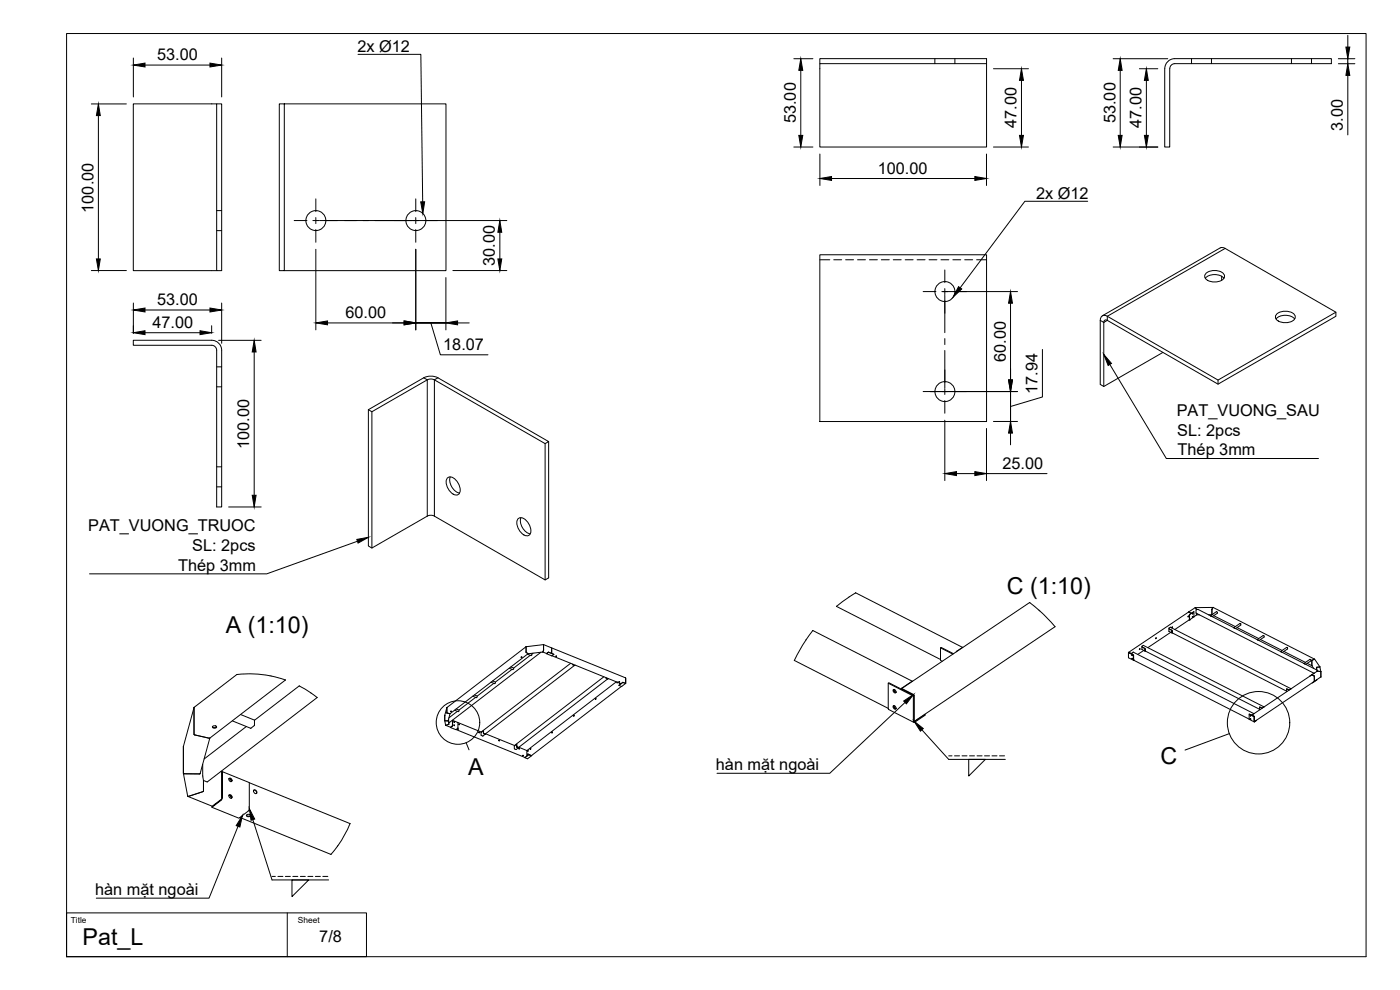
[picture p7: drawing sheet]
<svg xmlns="http://www.w3.org/2000/svg" width="420mm" height="297mm" viewBox="0 0 420 297" stroke-linecap="round" stroke-linejoin="round" font-family="sans-serif">
<!-- layer: Visible -->
<g fill="none" stroke="#000" stroke-width=".3">
<path d="M246 19.1v-1.5h50.1v1.5h-50.1v25h50.1v-25M65 31.2h1.5v50h-1.5v-50h-25v50h25M85.3 31.2h-1.5v50h50v-50h-48.5v50M349.5 20.6v23.5h1.5v-23.5M349.6 20.6a2.99 2.99 0 0 1 3-3h47v1.5h-47a1.49 1.49 0 0 0-1.5 1.5M246 76.4h50.1v50.1h-50.1zM330.8 94.7l35.4-20.3 .7-.1 .8 .2 33.2 19.2v1.2l-35.4 20.4-33.2-19.2a.64 .64 0 0 0-.7 0 .64 .64 0 0 0-.3 .6v19.3M361.7 83.5a4.1 4.1 0 0 1 5.6 0M361.9 82a4.1 4.1 0 0 1 5.5 .4 1.8 1.8 0 0 1-1.9 2.1 3.2 3.2 0 0 1-4-1.6zM366.6 82.9v1.2M383 95.7a4.1 4.1 0 0 1 5.6 0M383.1 94.2a4.1 4.1 0 0 1 5.5 .5 1.8 1.8 0 0 1-1.9 2 3.2 3.2 0 0 1-3.9-1.6z"/>
<path d="M400.9 93.7l-35.4 20.3M40 102.1h23.5a2.99 2.99 0 0 1 3 3v47h-1.5v-47a1.49 1.49 0 0 0-1.5-1.5h-23.5zM130.4 114l-.9-.3-1.3 .3-16.6 9.5M130.4 114l33.2 19.1v40.9M349 105.7l-17.7 10.3-1.1-.7v-19.2a1.29 1.29 0 0 1 .6-1.4 1.29 1.29 0 0 1 1.5 .2l33.2 19.1v1.3M110.6 122.9l1 .6v40.9M163.6 133.1l1.1-.6-33.3-19.1-1.1-.5h-2l-1.1 .5-16.6 9.5v40.9l1 .6 16.6-9.5 .9-.3 1.3 .2M164.7 132.5v40.9l-1.1 .6-33.2-19.1M134.2 143.5a1.8 1.8 0 0 1 2.7 .7 3.2 3.2 0 0 1 .6 4.2 3.2 3.2 0 0 1-3.4-2.6 2.66 2.66 0 0 1 .1-2.3zM135.1 143.1a4.1 4.1 0 0 0 2.8 4.8M155.4 155.8a1.8 1.8 0 0 1 2.7 .6 3.2 3.2 0 0 1 .6 4.2 3.2 3.2 0 0 1-3.4-2.6 2.66 2.66 0 0 1 .1-2.2zM156.3 155.3a4.1 4.1 0 0 0 2.8 4.9"/>
<path d="M254.7 179.2l-3.6 2.7M255 179l-.3 .2M255 179l1.8-1.1 32 16.3M156.4 197.2h.3M156.4 197.1l.3 .1zM157.9 194l-23.8 18.3M157.9 194v1.7M157.9 195.6v.1M157.9 194h.1M157.9 195.7l.5 .5M158.4 196.1h.1M158.5 196.2l-23.4 17.9"/>
<path d="M159.1 196.6l-4.9 3.9M159.2 196.1l.4 .1-.2 .5-1.1-.4M160 196l-.4 .3M162.3 195.7l-27.4 21.1M162.9 195.6l-4.4 .6M162.9 195.6l1.1 .5M162.9 195.6h.1M163.1 193.4l2.5 1v1.6M163.1 193.4v1.6M163.1 193.4l-5.2 .6M163.1 193.4h.1M163.2 195l-.3 .6"/>
<path d="M164 196.1h.1M164 196.1l.6-.4-.6 .4 22.4 9M165.6 196v-1.6l22.1 9M165.6 196h.1M166.2 196.3l-1.6-.6 1.6 .6-.5 .5M166.8 196.9h.2M166.8 196.9h.2zM171.3 199l-26.9 20.6M171.9 199.3l.1 .2M172 199.5l.4 .2M172.4 199.7l-27.5 21.1-.4-.1M172.5 199.7h-.1"/>
<path d="M172.6 199.6l-.2 .1M238.4 198.1l28.2 14.4M242 191.8l-3.6 6.3M242 191.8l1.9-2.6 29.9 15.2M251.1 181.9l31.2 16M282.3 194.4l3.7 1.9M282.4 198.2l.4 .2M286.2 196.1l-3.8-1.8-.1 .1 .1 3.8M287.1 195.4l-.1 .2M288.8 194.3l-1.7 1.1M316.6 188v.1M316.6 188a48.5 48.5 0 0 0-7.6-7.2l-38.4 25.8"/>
<path d="M316.6 188.1l-42.2 28.4M338.7 195.8l1.5 .7M338.7 197.3v.1M338.7 197.4l1.5 .7M338.7 195.8v1.5M338.7 195.7v.1M338.7 195.8l.7 .3M338.7 195.7l.8 .4M338.7 195.7h.1M339.5 196.1h.1M339.8 196.5l.1 .2zM339.8 197.5l.1 .2z"/>
<path d="M339.8 196.5l.1 .2-.1-.2M339.8 197.5l.1 .2-.1-.2M340.1 195.7l-.6 .4M340.1 195.7h.1M340.1 195.7l36.2 18.4-.6 .5M340.2 196.6v1.5zM340.2 198.1h.1M340.2 198.1l34.7 17.7M340.3 198.1h.1M342 194.6v.3zM342.1 194.6l-.1 .3M342.7 194.1l.9 .5"/>
<path d="M342.7 194.8l.1 .1M342.7 194.9l.9 .5M342.8 194.1l-.1 .7M342.8 193.9v.2M342.8 194.1l.9 .5M343.1 193.6l-.3 .3M343.1 193.6h.1M343.1 193.6l36.2 18.5M343.2 195.2l-1.7 1.1M343.6 194.6v.7zM343.6 195.3l.1 .1M343.7 195.3l34.3 17.5"/>
<path d="M346.9 191.4l-.1 .2zM347 191.3l-.2 .3M350.9 188.7l-.1 .7 35.3 18M350.9 188.7l.8 .4M351.2 188.2l-.3 .5M351.2 188.2h.1M351.2 188.2l36.3 18.5M351.3 189.7l-6.8 4.6M351.7 189.8l.1 .1M351.7 189.1v.8zM351.8 188.1l-.1 .3zM351.8 189.9h.1"/>
<path d="M351.8 188.1l-.1 .3M356.7 184.8l-.1 .3zM356.7 184.8l-.2 .3M356.7 183.6l.8 .4M356.9 186h.1M356.9 186l-4.3 2.9M357 185.9l-.1 .1M357.5 184v.1M357.9 184.1v-.1v.2M357.9 185.1v-.1v.1M357.9 184v.2zM357.9 185v.2z"/>
<path d="M358.3 185.1l-1.3 .9M358.3 185.1v-1.6l-1.3 .9v1.5M358.3 183.5l-1.3 .9v1.6M358.3 185.1h.1M358.7 182.3l-20 13.4M358.7 182.3l.4 .5M358.7 182.3h.1M358.9 183v.9l35.5 18.1M359 183.9h.1M359.1 182.9h.1M359.2 182.9h.4l35.7 18.2M359.2 182.9l-.2 .1"/>
<path d="M359.2 184.1v.4M359.2 184.4v.1M360 184.5h-.9l-.8 .5M363.3 184.7h.1M363.3 184.7l.2 .2M363.5 184.9h.1M363.7 184.4h.1M363.7 182.9v1.5M363.7 184.4l-1.1 .1M363.7 182.8v.1M364 182.3l-.3 .5M364.1 182.3h.1"/>
<path d="M364.1 182.3l30.4 15.5M364.1 182.3h-5.4M364.3 184.7l6.4 3.3M365.1 183.5h.1M365.1 183.5l-1.8 1.2M365.1 183.5l.3 .2v.3l-1.6 1M370.3 188.3h.1M370.3 188.3l.3 .2zM371.3 188.3l6.4 3.3M372.1 187.1l.3 .2v.2l-1.6 1.1M372.1 187.1h.1M372.1 187.1l-1.8 1.2"/>
<path d="M377.3 191.9l.3 .2M377.3 191.9h.1M378.3 191.9l6.5 3.3M379.1 190.7h.1M379.1 190.7l-1.8 1.2M379.1 190.7l.3 .1v.3l-1.6 1.1M384.3 195.5h.1M384.3 195.5l.3 .1M384.6 195.6h.1M385.3 195.5l6.5 3.2M386.1 194.3l.3 .1v.3l-1.5 1.1M386.1 194.3h.1"/>
<path d="M386.1 194.3l-1.8 1.2M391.3 199.1l.3 .1M391.3 199.1h.1M391.4 199.1l.2 .1M391.6 199.2h.1M392.3 199l1.4 .7M393.1 197.8h.1M393.1 197.8l-1.8 1.3M393.1 197.8l.3 .2v.3l-1.5 1M393.7 198.2v1.5l.6 .9M393.7 199.7h.1M394.5 197.8l-.8 .3"/>
<path d="M394.5 197.8l1.6 2.3M58.2 212.3l-3.1 11.7-.1 8M63.8 218l.6 .3 .6-.3M63.9 217.9l.5-.1 .6 .2a.56 .56 0 0 1-.6 .5 .56 .56 0 0 1-.5-.6zM72.2 214.4l4.1 1.7M73.9 218l-12.6 9.7M75.3 218.5h-.1M76.4 216v1.6l-1.1 .9-5.6-2.2M81 202.8l4.7 1.2-22.8 17.5M81.1 202.8a33 33 0 0 0-10-.4l-12.8 9.9v8.1l4.7 1.1M89.8 205.8h.1M89.8 205.8l-13.4 10.3"/>
<path d="M89.8 205.8l2.9 1.7 2.5 1.8-33 25.3-1.1-.4-.2-1.3-.1-3.6M133.5 214.6v1.6M133.5 216.2l.2 1.4M133.5 216.2l1 .1M133.5 214.6h.1M133.7 217.6h.1M133.8 217.6l1.4 .6M134.1 212.3v1.6M134.1 212.3l-.6 2.3M134.1 213.9h.1M134.2 213.9l.8 .2M134.6 215.7l.1 1"/>
<path d="M134.7 216.7v.6l-.9 .3M134.7 216.7l.2 .1M134.9 216.7h.1M135.1 214.1h-.1M135.1 214.1l-.6 2.2M135.2 213.4h.3M135.2 213.4h.3zM135.7 216.1l1.7 .7v1.6l-.6 .5-1.6-.6M135.8 216.2v1.5zM135.8 217.7l-.6 .6 .5-.4M136.2 216.6l.2 .1M136.3 216.5l.1 .2z"/>
<path d="M136.3 217.5l.1 .2zM136.4 217.7l-.2-.1 .2 .1M136.9 218.9l20.6 8.4M136.9 212.7l.8 .3v.4l-.2 .1-1.1-.4M137.3 213.4l-2.6 2M137.3 218.7h.2M137.3 218.7h.2zM137.4 216.8l7 2.8M137.7 217.2l.2 .3M137.7 217.2l.2 .2zM142.4 208.5l.8 .3v.4l-.2 .1-1.1-.4M142.7 209.2l-4.9 3.8"/>
<path d="M143.7 219.7l.2 .2M143.7 219.7l.2 .2zM144.5 219.6l-.1 .2M145.1 219.3l-.7 .5 .1 .9M145.1 219.3v.7zM145.1 220l.6 .2M147.8 204.3l.9 .3v.4l-.2 .1-1.2-.4M148.2 205l-5 3.9M153.3 200.1l.8 .3v.4l-.2 .1-1.1-.4M153.7 200.8l-5 3.8M165.7 219.6l-.1 .3zM165.8 219.6l-.1 .3"/>
<path d="M172.2 214.6v.3zM172.3 214.6l-.1 .3M178.8 209.6l-.1 .3zM178.8 209.6l-.1 .3M181.2 203.1l-26.8 20.6M181.9 203.3v.2M181.9 203.4l.1 .2M182 203.6l.4 .2M182.3 203.7l-27.4 21.2-.5-.3M182.6 203.6l-.2 .1M185 204.6l-26.9 20.6M185.2 204.7v.2l.1-.2"/>
<path d="M185.2 204.7v.2M185.7 204.6h.3M185.7 204.5l.3 .1zM186.1 205l-.1 .2M186.4 205.1h.1M186.9 204.8l-1.1 .8 .8 .4M186.9 204.7l.8 .3M187.7 203.4h.1M187.7 205h.1M187.7 203.4l.1 1.6-.9-.2-1.1 .9M187.7 203.4v1.6M187.8 205l-28.3 21.7"/>
<path d="M266.6 205l7.5 3.8M268.1 206.9a.6 .6 0 0 1 .7 .3 .6 .6 0 0 1-.1 .7l-.6-.5zM268.1 211.8a.6 .6 0 0 1 .7 .3 .6 .6 0 0 1-.1 .7l-.6-.5zM268.2 211.7l.2 .6 .5 .4M268.2 206.9l.2 .6 .5 .3M268.4 211.7l.1 .6 .4 .3M268.4 206.9l.1 .5 .4 .3M270.6 206.7v.1M270.6 206.7l3.6 1.7M270.7 206.4l-.1 .3M270.7 206.8l3.5 1.8M273.8 204.4l-3.1 2"/>
<path d="M274.2 208.4l.1 .2M274.3 208.7l-.2 .1v7.7M274.3 208.6v7.8M277.5 214.3l.1 .3-3.1 2.1-.2 .1-.2-.3M277.6 214.4l-3.2 2.1-.1-7.8-7.5-3.8-.2 .1v7.8l7.6 3.9M374.9 215.8v-1.6l1.5 .8v1.5M374.9 214.3l1.5 .7v1.5M374.9 215.8h.1M374.9 215.8l1.5 .8M375.2 214.6l.1 .2zM375.2 215.6l.1 .2zM375.2 215.6l.2 .2"/>
<path d="M375.2 214.6l.2 .2M375.3 215.6l.1 .2M375.3 214.6l.1 .2M375.7 214.6h.1M375.7 214.6l.7 .4M375.7 214.6l.7 .3M375.7 214.5v.1M376.4 216.5l.7-.4zM376.4 214.9v.1M376.4 215v1.5M378 212.1l.8 .4M378 212.9h.1"/>
<path d="M378.8 212.5l-.7-.4v.8M379 212.3v.1M379.3 212.1l-.3 .2M379.3 212.1h.1M386.1 207.4l.1 .1M386.1 206.7l.8 .4M386.9 207l-.7-.3-.1 .7M387.1 206.9h.1M387.4 206.7l-.3 .2M387.4 206.7h.1M393.7 202.5l-18 12.1M393.7 202.5l.7 .3v1.6"/>
<path d="M393.7 202.5h.1M393.9 204.8h.1M394.4 204.5l-18 12M394.4 202h.1M394.4 204.4h.1M395.1 200.3v.7M395.2 200.2l-.1 .1M395.2 201.5h.1M395.2 203.9l-1.4 .9M395.2 203.9l-1.3 1M395.3 201.1l-.1 .4M395.3 201.1h.1"/>
<path d="M395.4 201.3h.1M396.1 200.1l-.9 .1M396.1 200.1l.3 1.5M396.4 201.5l-1-.2-2.3 1.5M396.4 201.5v.1M396.4 201.6v1.5l-2 1.4M396.4 203.1h.1M55 232l1.4 6.9 4.6-1.5 .1-3.2M56.4 239l7.3 2.9M63 221.5l-2.9 10.6h-4.8l-.2-.1M66.4 231.4l8.4 3.4v7.8l-.3 .8M66.7 239.3v-7.8l-.2 .2v7.8"/>
<path d="M66.7 239.3l-.3 .8-2.8 2.1v-.2l2.8-2.2M68.7 233.7l.5 .3 .1 .5M68.7 238.7l.5 .2 .1 .6M68.7 233.6l.6 .3 .1 .6M68.7 238.6l.6 .3 .1 .6M68.7 233.6a.59 .59 0 0 1 .8 .2 .59 .59 0 0 1-.1 .7l-.5-.2zM68.7 238.5a.59 .59 0 0 1 .8 .2 .59 .59 0 0 1-.1 .8l-.5-.2zM74.8 234.9l30.3 12.2M76.1 237.1a.63 .63 0 0 1 .8 .2 .63 .63 0 0 1 0 .8l-.7-.3zM76.2 237.1l.6 .3 .1 .7M145.7 220.2h.1M145.7 220.2l8.7 3.5"/>
<path d="M149.7 222.1l.1 .2M149.7 222.1l.2 .2zM154.4 223.7v.1M154.4 223.7h.1M155 224.1v-.8l.1 .8M155 223.3l-.7 .6v.7M155.1 224l.5 .3M155.2 224.1l.3 .2M155.6 224.3h.1M155.7 224.5l.1 .2M155.7 224.5l.2 .2zM155.7 224.2l2.4 1v1.6"/>
<path d="M156.8 226.7h.3M156.9 226.6l.2 .1zM158.1 226.8h.1M158.4 225.3h.1M158.4 226.2v.2zM158.4 225.2v.2zM158.5 226.2l-.1 .2M158.5 225.2l-.1 .2M158.7 226.4l-1.2 .9 .8 .3 1.2-.9M158.7 226.4l.8 .3zM158.7 226.4l-1.2 .9M159.2 224.6v.3z"/>
<path d="M159.3 224.6l-.1 .3M159.6 226.7h.1M159.6 226.7h-.1M63.6 242.2l8.1 3.3 2.8-2.1M72 245.3l27.3 11.1 2-2.6a31.1 31.1 0 0 0 3.7-6.6M74 244.6l.6 .3 .6-.3M74.1 244.5l.5-.2 .6 .2a.56 .56 0 0 1-.6 .6 .56 .56 0 0 1-.5-.6zM105.1 247.1h.1"/>
<circle cx="94.8" cy="66.2" r="3"/>
<circle cx="124.8" cy="66.2" r="3"/>
<circle cx="283.6" cy="87.5" r="3"/>
<circle cx="283.6" cy="117.5" r="3"/>
</g>
<!-- layer: Hidden -->
<g fill="none" stroke="#000" stroke-width=".3">
<path d="M280.6 17.6v1.5M286.6 17.6v1.5M357.6 17.6v1.5M363.6 17.6v1.5M387.6 17.6v1.5M393.6 17.6v1.5M65 63.2h1.5M65 69.2h1.5M246 77.9h3M250.2 77.9h2.4M253.8 77.9h2.4M257.4 77.9h2.3"/>
<path d="M260.9 77.9h2.4M264.5 77.9h2.4M268.1 77.9h2.4M271.7 77.9h2.3M275.2 77.9h2.4M278.8 77.9h2.4M282.4 77.9h2.4M286 77.9h2.3M289.5 77.9h2.4M293.1 77.9h3M65 110.1h1.5M65 116.1h1.5"/>
<path d="M65 140.1h1.5M65 146.1h1.5"/>
</g>
<!-- layer: Visible Narrow -->
<g fill="none" stroke="#000" stroke-width=".3">
<path d="M367.7 74.5l-35.4 20.4v1.2l-1 .6-1.1-.6M127.2 113.4l1 .6v40.9M131.4 113.4l-1 .6v40.9M164 196.1h.1M340.2 198.1h.1M343.7 195.3h.1M351.7 189.8v.1M351.8 189.8h.1M357 185.9l-.1 .1M357 185.9h.1M135.8 217.7l-.1 .1M187.7 205h.1"/>
<path d="M66.5 239.5l-.1 .3M145.1 220l.1 .1M145.6 220.2v.1M145.6 220.2h.1M155.1 224.1h.1M155.6 224.3h.1M159.5 226.7h.1"/>
</g>
<!-- layer: BORDER -->
<path d="M20 10.1h390v276.9h-390z" fill="none" stroke="#000" stroke-width=".3"/>
<!-- layer: TITLEBLOCK -->
<path d="M20 273.9h90v13.1h-90zM86.2 273.9v13.1" fill="none" stroke="#000" stroke-width=".3"/>
<!-- layer: Smart Centers -->
<g fill="none" stroke="#000" stroke-width=".3">
<path d="M94.8 59.7v3.8M124.8 59.7v3.8M88.3 66.2h3.8M93.9 66.2h1.8M94.8 65.3v1.8M94.8 68.9v3.8M95.9 66.2h11.2M108.9 66.2h1.8M112.5 66.2h11.2M123.9 66.2h1.8M124.8 65.3v1.8M124.8 68.9v3.8"/>
<path d="M127.5 66.2h3.8M277.1 87.5h3.8M282.7 87.5h1.8M283.5 81v3.8M283.5 86.6v1.8M283.5 88.6v11.2M286.2 87.5h3.9M277.1 117.5h3.8M282.7 117.5h1.8M283.5 101.6v1.8M283.5 105.2v11.2M283.5 116.6v1.8"/>
<path d="M286.2 117.5h3.9M283.5 120.2v3.8"/>
</g>
<!-- layer: FD_Dimensions -->
<g fill="none" stroke="#000" stroke-width=".3">
<path d="M40 17.4v11.7M43.5 19.5h19.5M66.5 17.4v11.7M238.2 17.6h5.8M334.1 17.6h16.4M401.7 17.6h4.9M401.7 19.1h4.9M404.5 10.6v3.5M404.5 17.6v1.5M27.4 31.2h10.5M29.5 34.7v43M240.3 21.1v19.5"/>
<path d="M298.2 20.6h10.5M306.6 24.1v16.5M336.2 21.1v19.5M341.9 20.6h5.6M344 24.1v16.5M404.5 22.6v17.9M238.2 44.1h5.8M246.1 46.2v9.5M249.6 53.6h43M296.1 46.2v9.5M298.2 44.1h10.5M334.1 44.1h13.4"/>
<path d="M94.8 74.8v24.2M103.4 66.2h48.7M124.8 74.8v24.2M150 69.7v8M27.4 81.2h10.5M40 90.9v9.1M43.5 99.8h16.5M43.5 93h19.5M63.5 97.7v2.3M66.5 90.9v12.1M98.3 96.9h23M124.8 96.9h9h-9"/>
<path d="M129.3 96.9l2.9 9.6h14.3M133.8 83.3v15.7M135.9 81.2h16.2M137.3 96.9h3.5M283 87.5h22.4M303.3 91v23M65.6 102.1h12.8M76.3 105.6v43M279.2 117.5h26.2M303.3 117.5v9v-9M312.8 104.8v14.3l-9.5 2.9M283.5 126.1v18.1"/>
<path d="M296.1 128.6v15.6M298.2 126.5h7.2M303.3 129.9v3.6M68.6 152.1h9.8M287.1 142.1h5.5M296.1 142.1h18.1"/>
</g>
<g fill="#000" stroke="#000" stroke-width=".3">
<path d="M40 19.5l3.5-.6v1.2zM63 18.9l3.5 .6-3.5 .6zM403.9 14.1h1.2l-.6 3.5zM29.5 31.2l.6 3.5h-1.2zM240.3 17.6l.6 3.5h-1.2zM306.6 20.6l.5 3.5h-1.1zM336.2 17.6l.6 3.5h-1.2zM344 20.6l.6 3.5h-1.1zM404.5 19.1l.6 3.5h-1.2zM239.7 40.6h1.2l-.6 3.5zM246.1 53.6l3.5-.6v1.1zM292.6 53l3.5 .6-3.5 .5z"/>
<path d="M306 40.6h1.1l-.5 3.5zM335.6 40.6h1.2l-.6 3.5zM343.5 40.6h1.1l-.6 3.5zM28.9 77.7h1.2l-.6 3.5zM150 66.2l.6 3.5h-1.2zM149.4 77.7h1.2l-.6 3.5zM40 99.8l3.5-.6v1.2zM40 93l3.5-.6v1.2zM60 99.2l3.5 .6-3.5 .6zM63 92.4l3.5 .6-3.5 .6zM94.8 96.9l3.5-.6v1.2zM121.3 96.3l3.5 .6-3.5 .6z"/>
<path d="M133.8 96.9l3.5-.6v1.2zM303.3 87.5l.5 3.5h-1.1zM76.3 102.1l.6 3.5h-1.2zM302.7 114h1.1l-.5 3.5zM303.3 126.5l.5 3.4h-1.1zM75.7 148.6h1.2l-.6 3.5zM283.5 142.1l3.6-.6v1.2zM292.6 141.5l3.5 .6-3.5 .6z"/>
</g>
<!-- layer: Leaders -->
<path d="M126.3 60.6l1.1-.1-.5 3.6zM287.7 86l.9 .7-2.6 2.4zM331.3 106.3l2.3 2.7-1 .7zM107.1 161.8l3.5-.6-3.1 1.7zM271.2 210.3l3-1.9-2.2 2.8zM72.7 244.7l-.7 3.4-1.1-.4z" fill="#000" stroke="#000" stroke-width=".3"/>
<path d="M107.4 16.3h18.9l.6 44.2M326.4 60.4h-18.8l-19.4 25.9M333.1 109.4l16.9 28.2h45.7M107.3 162.4l-27.2 9.8h-53.2M271.6 210.8l-22.6 21.2h-33.8M71.4 247.9l-8.7 21.6h-33.8" fill="none" stroke="#000" stroke-width=".3"/>
<!-- layer: Detail Boundary -->
<g fill="none" stroke="#000" stroke-width=".3">
<path d="M139.9 222.8l.9 2.2M368.9 220.1l-13.3 5"/>
<circle cx="137.4" cy="216.8" r="6.5"/>
<circle cx="377.7" cy="216.8" r="9.4"/>
</g>
<g fill="none" stroke="#000" stroke-width=".3">
<path d="M276.7 219l8 8.8h17M284.7 226.8h1M286.5 226.8h1.5M288.7 226.8h1.5M290.7 227.8h5l-5 5zM291 226.8h1.5M293.2 226.8h1.5M295.5 226.8h1.5M297.7 226.8h1.5M300 226.8h1.5M75.9 245.9l5.7 18.1h17M81.6 263h1"/>
<path d="M83.4 263h1.5M85.6 263h1.5M87.6 264h5l-5 5zM87.9 263h1.5M90.1 263h1.5M92.4 263h1.5M94.6 263h1.5M96.9 263h1.5"/>
</g>
<path d="M274.3 216.4l2.8 2.2-.9 .8zM74.8 242.6l1.6 3.2-1.1 .3z" fill="#000" stroke="#000" stroke-width=".3"/>
<g font-size="7">
<text x="302.2" y="178.3">C (1:10)</text>
<text x="67.7" y="189.8">A (1:10)</text>
<text x="140.5" y="232.5">A</text>
<text x="348.3" y="229.3">C</text>
<text x="24.8" y="283.6">Pat_L</text>
</g>
<g font-size="4.9">
<text x="107.3" y="15.6">2x Ø12</text>
<text x="47.2" y="18">53.00</text>
<text x="238.9" y="37" transform="rotate(-90 238.9 37)">53.00</text>
<text x="305.1" y="38.4" transform="rotate(-90 305.1 38.4)">47.00</text>
<text x="334.7" y="37" transform="rotate(-90 334.7 37)">53.00</text>
<text x="342.6" y="38.4" transform="rotate(-90 342.6 38.4)">47.00</text>
<text x="403" y="39.3" transform="rotate(-90 403 39.3)">3.00</text>
<text x="263.4" y="52.1">100.00</text>
<text x="310.9" y="59.7">2x Ø12</text>
<text x="28.1" y="63.8" transform="rotate(-90 28.1 63.8)">100.00</text>
<text x="148.5" y="79.8" transform="rotate(-90 148.5 79.8)">30.00</text>
<text x="47.2" y="91.6">53.00</text>
<text x="103.7" y="95.4">60.00</text>
<text x="45.7" y="98.4">47.00</text>
<text x="133" y="105">18.07</text>
<text x="301.8" y="108.6" transform="rotate(-90 301.8 108.6)">60.00</text>
<text x="311.4" y="118.2" transform="rotate(-90 311.4 118.2)">17.94</text>
<text x="353.2" y="124.8">PAT_VUONG_SAU</text>
<text x="353.3" y="130.7">SL: 2pcs</text>
<text x="74.8" y="134.7" transform="rotate(-90 74.8 134.7)">100.00</text>
<text x="353.4" y="136.6">Thép 3mm</text>
<text x="300.8" y="140.6">25.00</text>
<text x="26.5" y="159.5">PAT_VUONG_TRUOC</text>
<text x="57.7" y="165.3">SL: 2pcs</text>
<text x="53.5" y="171.2">Thép 3mm</text>
<text x="214.9" y="231">hàn mặt ngoài</text>
<text x="28.6" y="268.4">hàn mặt ngoài</text>
<text x="95.8" y="282.6">7/8</text>
</g>
<g font-size="2.5">
<text x="21.3" y="276.9">Title</text>
<text x="89.4" y="276.9">Sheet</text>
</g>
</svg>
